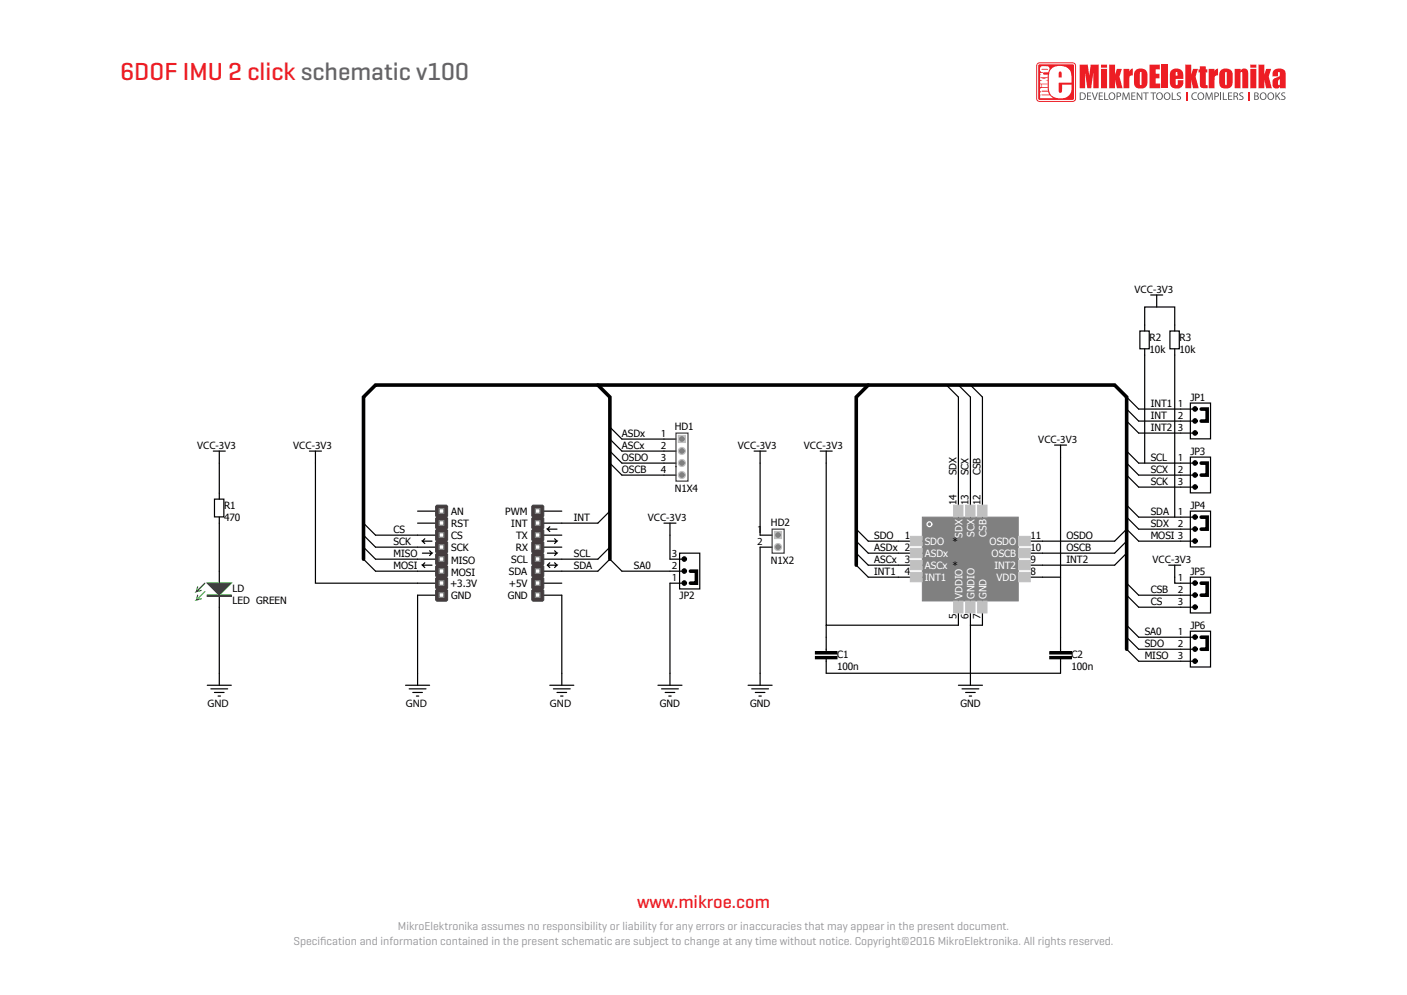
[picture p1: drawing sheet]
<svg xmlns="http://www.w3.org/2000/svg" width="297mm" height="210mm" viewBox="0 0 297 210" stroke-linecap="round" stroke-linejoin="round" font-family="sans-serif">
<!-- layer: Layer 1 -->
<g fill="#ed1d24">
<path d="M218.9 13.4l.5-.2h7a.69 .69 0 0 1 .7 .7v6.9a.69 .69 0 0 1-.7 .7h-7a.69 .69 0 0 1-.7-.7v-6.9z"/>
<path d="M227.9 13.6h1.7l.3 2.4 .3-2.4h1.7v5h-1.1v-3.3l-.5 3.3h-.8l-.4-3.3v3.3h-1.2z"/>
<path d="M234.1 13.6h1.3v2.1l.4-1.2h1l-.5 1.7 .7 2.4h-1.2l-.4-1.8v1.8h-1.3z"/>
<path d="M237.1 14.5h1.3l-.1 .6 .4-.5 .4-.1v1.4l-.5 .1-.2 .3v2.3h-1.3z"/>
<path d="M242.7 13.6h2.1v1h-.8v1h.8v.9h-.8v1.1h.9v1h-2.2z"/>
<path d="M245.2 13.6h1.3v5h-1.3z"/>
<path d="M250.2 13.6h1.2v2.1l.4-1.2h1.1l-.5 1.7 .6 2.4h-1.2l-.4-1.8v1.8h-1.2z"/>
<path d="M253.3 14h1.2v.6h.4v.7h-.4v2.2l.1 .4 .3 .1v.6h-.5a.92 .92 0 0 1-1-.2 .92 .92 0 0 1-.1-1v-2.1h-.3v-.7h.3z"/>
<path d="M255.1 14.5h1.3l-.1 .6 .4-.5 .4-.1v1.4l-.5 .1-.2 .3v2.3h-1.3z"/>
<path d="M260.6 14.5h1.3v.4a.91 .91 0 0 1 1.2-.3 .91 .91 0 0 1 .4 1.2v2.8h-1.3v-3.2l-.1-.2-.2 .2v3.2h-1.3z"/>
<path d="M265.6 13.6h1.3v2.1l.4-1.2h1l-.5 1.7 .7 2.4h-1.2l-.4-1.8v1.8h-1.3z"/>
<path d="M232.4 13.6h1.3v.7h-1.3zM232.4 14.5h1.3v4.1h-1.3z"/>
<path d="M239.7 14.8a1.46 1.46 0 0 1 1.7-.3 1.46 1.46 0 0 1 .8 1.5v1a1.46 1.46 0 0 1-1.1 1.7 1.46 1.46 0 0 1-1.7-1v-2zM240.7 15.2l-.1 2.3 .2 .5 .2-.2v-2.1l-.1-.4z"/>
<path d="M247.4 14.8a1.5 1.5 0 0 1 1.6-.2 1.5 1.5 0 0 1 .8 1.5v.6h-1.6v1.2h.4v-1h1.2a1.45 1.45 0 0 1-1.3 1.8 1.45 1.45 0 0 1-1.6-1.6l.1-1.8zM248.3 15.2l-.1 .8h.3v-.7z"/>
<path d="M257.7 14.8a1.46 1.46 0 0 1 1.7-.3 1.46 1.46 0 0 1 .8 1.5v1a1.46 1.46 0 0 1-1.1 1.7 1.46 1.46 0 0 1-1.7-1v-2zM258.7 15.2l-.1 2.3 .2 .5 .2-.2v-2.1l-.1-.4z"/>
<path d="M263.9 13.6h1.3v.7h-1.3zM263.9 14.5h1.3v4.1h-1.3z"/>
<path d="M269 14.8a1.44 1.44 0 0 1 1.5-.3 1.44 1.44 0 0 1 .9 1.2v2.9h-1.2v-.3a.91 .91 0 0 1-1.2 .3 .91 .91 0 0 1-.4-1.2v-.3a2.24 2.24 0 0 1 1.5-1.1l.1-.6-.2-.2-.2 .1v.8h-1.2v-.8zM270 16.8a.86 .86 0 0 0 0 1.2l.2-.2v-1.1z"/>
</g>
<g fill="#fff">
<path d="M219.2 13.4l-.3 .5 .1 7.2 .4 .2 7.3-.1 .2-.4v-7.2l-.5-.2zM219.3 13.6h7.1l.3 .1v7.1l-.1 .2-7.2 .1-.2-.2v-7z"/>
<path d="M219.6 17.8v.6h.2v-.6zM219.5 15.4l.3 .4h-.2v.5h1.6v-.6h-.9l-.1-.3zM220 17.8v.6h1.2v-.6zM219.6 16.4v.5l.5 .2h-.5v.6h1.6v-.6h-.6l.6-.2v-.5l-.9 .2zM219.7 18.6l-.2 .4 .2 .4-.2 .3 .2 .4h-.1v.6h2.8l-.8-.6h-1.7v-.2h1.6l-.2-.6-1.4-.1 1.3-.1v-.5zM219.7 14.1a.74 .74 0 0 0-.1 .9 .74 .74 0 0 0 .9 .3l.8-.1a.74 .74 0 0 0-.2-1.2zM219.9 14.6h1.3l-1.1 .1z"/>
<path d="M222 14.5a2.77 2.77 0 0 1 4 .6l.2 1v1.4h-2.7v1.6l.1 .5a.53 .53 0 0 0 .6-.3 .53 .53 0 0 0 0-.5v-.9h2a2.31 2.31 0 0 1-3 2.8 2.06 2.06 0 0 1-1.8-2.5l.1-2.7zM223.5 15.2v1.2h.6l-.1-1.2-.2-.1z"/>
</g>
<g fill="#ed1d24">
<path d="M250.3 19.5h.4v1.7h-.4z"/>
<path d="M263.4 19.5h.4v1.7h-.4z"/>
</g>
<g fill="#58595b">
<path d="M229.5 19.5h.8v.2h-.6v.5h.6v.1h-.6v.6h.7v.2h-.9z"/>
<path d="M230.5 19.5h.2l.4 1.4 .4-1.4h.3l-.6 1.6h-.2z"/>
<path d="M231.9 19.5h.9v.2h-.7v.5h.6v.1h-.6v.6h.7v.2h-.9z"/>
<path d="M233.1 19.5h.2v1.4h.7v.2h-.9z"/>
<path d="M237 19.5h.3l.4 1.3 .4-1.3h.3l.1 1.6h-.2l-.1-1.4-.5 1.4h-.1l-.4-1.4-.1 1.4h-.2z"/>
<path d="M238.8 19.5h.9v.2h-.7v.5h.6v.1h-.6v.6h.7v.2h-.9z"/>
<path d="M240 19.5h.2l.8 1.3-.1-1.3h.2v1.6h-.2l-.8-1.3v1.3h-.1z"/>
<path d="M241.3 19.5h1.2v.2h-.5v1.4h-.2v-1.4h-.5z"/>
<path d="M242.9 19.5h1.1v.2h-.5v1.4h-.2v-1.4h-.4z"/>
<path d="M247.3 19.5h.2v1.4h.7v.2h-.9z"/>
<path d="M248.5 19.7l.4-.2 .3 .1v.1l-.6 .1v.2l.3 .2a.46 .46 0 0 1 .4 .4 .46 .46 0 0 1-.2 .4h-.7v-.2l.4 .1 .3-.1v-.3l-.3-.1a.45 .45 0 0 1-.3-.7z"/>
<path d="M251.7 19.7l.6-.2 .4 .1-.1 .1a.64 .64 0 0 0-.9 .6 .64 .64 0 0 0 .9 .6l.1 .1a.82 .82 0 0 1-1.1-.2 .82 .82 0 0 1 .1-1.1z"/>
<path d="M254.5 19.5h.3l.4 1.3 .5-1.3h.2l.1 1.6h-.2v-1.4l-.5 1.4h-.2l-.4-1.4-.1 1.4h-.2z"/>
<path d="M257.6 19.5h.2v1.6h-.2z"/>
<path d="M258.1 19.5h.2v1.4h.7v.2h-.9z"/>
<path d="M259.2 19.5h.9v.2h-.7v.5h.6v.1h-.6v.6h.7v.2h-.9z"/>
<path d="M261.6 19.7l.5-.2 .3 .1v.1l-.6 .1v.2l.3 .2a.46 .46 0 0 1 .4 .4 .46 .46 0 0 1-.2 .4h-.7v-.2l.4 .1 .3-.1v-.3l-.3-.1a.45 .45 0 0 1-.4-.7z"/>
<path d="M269.2 19.5h.2v.8l.6-.8h.3l-.6 .7 .6 .9h-.2l-.5-.8-.2 .2v.6h-.2z"/>
<path d="M270.5 19.7l.4-.2 .4 .1-.1 .1-.5 .1v.2l.3 .2a.46 .46 0 0 1 .3 .4 .46 .46 0 0 1-.2 .4h-.7l.1-.2 .3 .1 .3-.1v-.3l-.2-.1a.45 .45 0 0 1-.4-.7z"/>
<path d="M227.9 19.5a.88 .88 0 0 1 1.3 .8 .88 .88 0 0 1-1.3 .8zM228.1 19.7v1.2a.66 .66 0 0 0 .9-.6 .66 .66 0 0 0-.9-.6z"/>
<path d="M234 20.3a.76 .76 0 0 1 1.5 0 .76 .76 0 0 1-1.5 0zM234.3 19.9a.58 .58 0 0 0 0 .8 .58 .58 0 0 0 .8 .1 .58 .58 0 0 0 .1-.9 .58 .58 0 0 0-.9 0z"/>
<path d="M235.7 19.5a.58 .58 0 0 1 .7 .1 .58 .58 0 0 1 .1 .7l-.6 .2v.6h-.2zM235.9 19.7v.6h.4a.32 .32 0 0 0 .2-.3 .32 .32 0 0 0-.2-.3z"/>
<path d="M244 20.3a.76 .76 0 0 1 1.5 0 .76 .76 0 0 1-1.5 0zM244.4 19.9a.58 .58 0 0 0-.1 .8 .58 .58 0 0 0 .8 .1 .58 .58 0 0 0 .1-.9 .58 .58 0 0 0-.8 0z"/>
<path d="M245.6 20.3a.76 .76 0 0 1 1.5 0 .76 .76 0 0 1-1.5 0zM246 19.9a.58 .58 0 0 0-.1 .8 .58 .58 0 0 0 .8 .1 .58 .58 0 0 0 .1-.9 .58 .58 0 0 0-.8 0z"/>
<path d="M252.7 20.3a.8 .8 0 0 1 1.6 0 .8 .8 0 0 1-1.6 0zM253.1 19.9a.58 .58 0 0 0-.1 .8 .58 .58 0 0 0 .9 .1 .58 .58 0 0 0 0-.9 .58 .58 0 0 0-.8 0z"/>
<path d="M256.3 19.5a.58 .58 0 0 1 .8 .1 .58 .58 0 0 1 .1 .7l-.7 .2v.6h-.2zM256.5 19.7v.6h.4a.32 .32 0 0 0 .2-.3 .32 .32 0 0 0-.2-.3z"/>
<path d="M260.4 19.5a.55 .55 0 0 1 .7 0 .55 .55 0 0 1 .1 .7l-.2 .1 .4 .8h-.2l-.2-.6-.2-.1h-.2v.7h-.2zM260.6 19.7v.6l.5-.2v-.3z"/>
<path d="M264.8 19.5a.52 .52 0 0 1 .6 0 .52 .52 0 0 1 .2 .7h-.2a.47 .47 0 0 1 .3 .7 .47 .47 0 0 1-.6 .2h-.3zM265 19.7v.5l.4-.1v-.3zM265 20.3v.6l.5-.1v-.3z"/>
<path d="M265.9 20.3a.76 .76 0 0 1 1.5 0 .76 .76 0 0 1-1.5 0zM266.3 19.9a.58 .58 0 0 0-.1 .8 .58 .58 0 0 0 .8 .1 .58 .58 0 0 0 .1-.9 .58 .58 0 0 0-.8 0z"/>
<path d="M267.5 20.3a.76 .76 0 0 1 1.5 0 .76 .76 0 0 1-1.5 0zM267.9 19.9a.58 .58 0 0 0-.1 .8 .58 .58 0 0 0 .8 .1 .58 .58 0 0 0 .1-.9 .58 .58 0 0 0-.8 0z"/>
</g>
<g fill="none" stroke="#000" stroke-width=".25">
<path d="M88.1 107.9h3.9M88.1 110.4h3.9M88.1 112.9h3.9M88.1 115.5h3.9M88.1 118h3.9M114.8 107.9h3.8M114.8 110.4h3.8M114.8 112.9h3.8M114.8 115.5h3.8M114.8 118h3.8M88.1 120.5h3.9M88.1 123.1h3.9"/>
<path d="M88.1 125.6h3.9M114.8 120.5h3.8M114.8 123.1h3.8M114.8 125.6h3.8"/>
</g>
<path d="M92.2 106.6h2l.3 .3v2l-.3 .2h-2l-.2-.2v-2z" fill-rule="evenodd" fill="#443c3e"/>
<path d="M92 106.9l.2-.3h2l.3 .3v2l-.3 .2h-2l-.2-.2z" fill="none" stroke="#443c3e" stroke-width=".21"/>
<path d="M92.2 109.1h2l.3 .3v2l-.3 .3h-2l-.2-.3v-2z" fill-rule="evenodd" fill="#443c3e"/>
<path d="M92.2 109.1h2l.3 .3v2l-.3 .3h-2l-.2-.3v-2z" fill="none" stroke="#443c3e" stroke-width=".21"/>
<g fill="#fff" stroke="#808080" stroke-width=".25">
<path d="M92.7 107.4h1v.9h-1z"/>
<path d="M92.7 109.9h1v1h-1z"/>
</g>
<path d="M92.2 111.7h2l.3 .2v2.1l-.3 .2h-2l-.2-.2v-2.1z" fill-rule="evenodd" fill="#443c3e"/>
<path d="M92 111.9l.2-.2h2l.3 .2v2.1l-.3 .2h-2l-.2-.2z" fill="none" stroke="#443c3e" stroke-width=".21"/>
<path d="M92.2 114.2h2l.3 .3v2l-.3 .2h-2l-.2-.2v-2z" fill-rule="evenodd" fill="#443c3e"/>
<path d="M92.2 114.2h2l.3 .3v2l-.3 .2h-2l-.2-.2v-2z" fill="none" stroke="#443c3e" stroke-width=".21"/>
<g fill="#fff" stroke="#808080" stroke-width=".25">
<path d="M92.7 112.4h1v1h-1z"/>
<path d="M92.7 115h1v.9h-1z"/>
</g>
<path d="M92.2 116.7h2l.3 .3v2l-.3 .3h-2l-.2-.3v-2z" fill-rule="evenodd" fill="#443c3e"/>
<path d="M92 117l.2-.3h2l.3 .3v2l-.3 .3h-2l-.2-.3z" fill="none" stroke="#443c3e" stroke-width=".21"/>
<path d="M92.2 119.3h2l.3 .2v2.1l-.3 .2h-2l-.2-.2v-2.1z" fill-rule="evenodd" fill="#443c3e"/>
<path d="M92 119.5l.2-.2h2l.3 .2v2.1l-.3 .2h-2l-.2-.2z" fill="none" stroke="#443c3e" stroke-width=".21"/>
<g fill="#fff" stroke="#808080" stroke-width=".25">
<path d="M92.7 117.5h1v1h-1z"/>
<path d="M92.7 120h1v1h-1z"/>
</g>
<path d="M92.2 121.8h2l.3 .3v2l-.3 .3h-2l-.2-.3v-2z" fill-rule="evenodd" fill="#443c3e"/>
<path d="M92.2 121.8h2l.3 .3v2l-.3 .3h-2l-.2-.3v-2z" fill="none" stroke="#443c3e" stroke-width=".21"/>
<path d="M92.2 124.4h2l.3 .2v2l-.3 .3h-2l-.2-.3v-2z" fill-rule="evenodd" fill="#443c3e"/>
<path d="M92 124.6l.2-.2h2l.3 .2v2l-.3 .3h-2l-.2-.3z" fill="none" stroke="#443c3e" stroke-width=".21"/>
<g fill="#fff" stroke="#808080" stroke-width=".25">
<path d="M92.7 122.6h1v.9h-1z"/>
<path d="M92.7 125.1h1v1h-1z"/>
</g>
<path d="M112.5 106.6h2l.3 .3v2l-.3 .2h-2l-.3-.2v-2z" fill-rule="evenodd" fill="#443c3e"/>
<path d="M112.2 106.9l.3-.3h2l.3 .3v2l-.3 .2h-2l-.3-.2z" fill="none" stroke="#443c3e" stroke-width=".21"/>
<path d="M112.5 109.1h2l.3 .3v2l-.3 .3h-2l-.3-.3v-2z" fill-rule="evenodd" fill="#443c3e"/>
<path d="M112.5 109.1h2l.3 .3v2l-.3 .3h-2l-.3-.3v-2z" fill="none" stroke="#443c3e" stroke-width=".21"/>
<g fill="#fff" stroke="#808080" stroke-width=".25">
<path d="M113 107.4h1v.9h-1z"/>
<path d="M113 109.9h1v1h-1z"/>
</g>
<path d="M112.5 111.7h2l.3 .2v2.1l-.3 .2h-2l-.3-.2v-2.1z" fill-rule="evenodd" fill="#443c3e"/>
<path d="M112.2 111.9l.3-.2h2l.3 .2v2.1l-.3 .2h-2l-.3-.2z" fill="none" stroke="#443c3e" stroke-width=".21"/>
<path d="M112.5 114.2h2l.3 .3v2l-.3 .2h-2l-.3-.2v-2z" fill-rule="evenodd" fill="#443c3e"/>
<path d="M112.5 114.2h2l.3 .3v2l-.3 .2h-2l-.3-.2v-2z" fill="none" stroke="#443c3e" stroke-width=".21"/>
<g fill="#fff" stroke="#808080" stroke-width=".25">
<path d="M113 112.4h1v1h-1z"/>
<path d="M113 115h1v.9h-1z"/>
</g>
<path d="M112.5 116.7h2l.3 .3v2l-.3 .3h-2l-.3-.3v-2z" fill-rule="evenodd" fill="#443c3e"/>
<path d="M112.2 117l.3-.3h2l.3 .3v2l-.3 .3h-2l-.3-.3z" fill="none" stroke="#443c3e" stroke-width=".21"/>
<path d="M112.5 119.3h2l.3 .2v2.1l-.3 .2h-2l-.3-.2v-2.1z" fill-rule="evenodd" fill="#443c3e"/>
<path d="M112.2 119.5l.3-.2h2l.3 .2v2.1l-.3 .2h-2l-.3-.2z" fill="none" stroke="#443c3e" stroke-width=".21"/>
<g fill="#fff" stroke="#808080" stroke-width=".25">
<path d="M113 117.5h1v1h-1z"/>
<path d="M113 120h1v1h-1z"/>
</g>
<path d="M112.5 121.8h2l.3 .3v2l-.3 .3h-2l-.3-.3v-2z" fill-rule="evenodd" fill="#443c3e"/>
<path d="M112.5 121.8h2l.3 .3v2l-.3 .3h-2l-.3-.3v-2z" fill="none" stroke="#443c3e" stroke-width=".21"/>
<path d="M112.5 124.4h2l.3 .2v2l-.3 .3h-2l-.3-.3v-2z" fill-rule="evenodd" fill="#443c3e"/>
<path d="M112.2 124.6l.3-.2h2l.3 .2v2l-.3 .3h-2l-.3-.3z" fill="none" stroke="#443c3e" stroke-width=".21"/>
<g fill="#fff" stroke="#808080" stroke-width=".25">
<path d="M113 122.6h1v.9h-1z"/>
<path d="M113 125.1h1v1h-1z"/>
</g>
<g fill="none" stroke="#000" stroke-width=".25">
<path d="M240.6 69.9h2v3.7h-2zM241.6 69.9v-5.1h6.4v5.1M241.6 73.7v24M247 69.9h1.9v3.7h-1.9zM248 73.7v35.4M65.3 95.2h2.6M66.6 95.2v27.9h21.5M128.7 92.7l2.6 2.5h11.4M128.7 95.2l2.6 2.5h11.4M128.7 97.7l2.6 2.6h11.4M128.7 90.1l2.6 2.6h11.4M199.8 81.3l2.5 2.5v25.3"/>
<path d="M202.3 81.3l2.5 2.5v25.3M204.8 81.3l2.6 2.5v25.3M237.8 95.2l2.6 2.5h11.4M237.8 83.8l2.6 2.5h11.4M237.8 86.3l2.6 2.6h11.4M237.8 88.9l2.6 2.5h11.4M237.8 97.7l2.6 2.6h11.4M251.3 85.1h4.2v7.5h-4.2zM251.3 96.5h4.2v7.5h-4.2zM45.3 105.3h2v3.8h-2zM46.3 104.1v1.2M46.3 109.1v1.3"/>
<path d="M76.7 110.4l2.6 2.5h8.8M76.7 112.9l2.6 2.6h8.8M76.7 115.5l2.6 2.5h8.8M76.7 118l2.6 2.5h8.8M89.2 116.7h2l-.5 .6M89.7 118.8l-.5 .5M89.7 113.7l-.5 .5M90.7 116.2l.5 .5M91.2 119.3h-2l.5 .5M91.2 114.2h-2l.5 .5M115.5 114.2h2.1l-.5 .5M115.5 116.7h2.1l-.5 .6"/>
<path d="M115.5 119.3h2.1l-.5 .5M115.5 119.3l.6 .5M116.1 111.2l-.6 .5M116.1 118.8l-.6 .5M117.1 113.7l.5 .5M117.1 116.2l.5 .5M117.1 118.8l.5 .5M117.6 111.7h-2.1l.6 .5M128.7 107.9l-2.5 2.5h-7.6M128.7 115.5l-2.5 2.5h-7.6M141.4 112.9v5.1h2.6M143.5 116.7h4.2v7.6h-4.2z"/>
<path d="M180.7 114.2l2.6 2.5h11.4M180.7 116.7l2.6 2.6h11.4M180.7 111.7l2.6 2.5h11.4M180.7 119.3l2.6 2.5h11.4M215 114.2h20.3l2.5-2.5 2.6 2.5h11.4M237.8 106.6l2.6 2.5h11.4M237.8 114.2l-2.5 2.5h-20.3M237.8 116.7l-2.5 2.6h-20.3M237.8 100.3l2.6 2.5h11.4M237.8 109.1l2.6 2.6h11.4M251.3 107.9h4.2v7.5h-4.2zM46.3 120.5v2.6"/>
<path d="M46.3 125.6v2.6M88.1 125.6v19M118.6 125.6v19M118.6 120.5h7.6l2.5-2.5 2.6 2.5h12.7M144 123.1h-2.6v21.5M174.4 139.1v3h49.5v-3M174.4 132v5.5M202.3 126.9v5.1M204.8 126.9v17.7M207.4 126.9v5.1M215 121.8h8.9M223.9 134.5v3"/>
<path d="M237.8 123.1l2.6 2.5h11.4M237.8 125.6l2.6 2.6h11.4M237.8 132l2.6 2.5h11.4M237.8 134.5l2.6 2.5h11.4M237.8 137l2.6 2.6h11.4M248 121.8v1.3h3.8M251.3 121.8h4.2v7.6h-4.2zM251.3 133.2h4.2v7.6h-4.2zM43.8 144.6h5M44.5 145.4h3.6M45.3 146.1h2M46 146.9h.5"/>
<path d="M46.3 142.1v2.5M85.6 144.6h5.1M86.4 145.4h3.5M87.1 146.1h2.1M87.9 146.9h.5M116.1 144.6h5M116.8 145.4h3.6M117.6 146.1h2M118.3 146.9h.5M138.9 144.6h5.1M139.6 145.4h3.6M140.4 146.1h2"/>
<path d="M141.2 146.9h.5M202.3 144.6h5.1M203.1 145.4h3.5M203.8 146.1h2.1M204.6 146.9h.5"/>
</g>
<g fill="#808080" stroke="#808080" stroke-width=".21">
<path d="M194.7 109.1h20.2v17.7h-20.2z"/>
<circle cx="143.9" cy="95.2" r=".48"/>
<circle cx="143.9" cy="97.7" r=".48"/>
<circle cx="143.9" cy="92.6" r=".48"/>
<circle cx="143.9" cy="100.2" r=".48"/>
</g>
<circle cx="196.2" cy="110.6" r=".51" fill="none" stroke="#fff" stroke-width=".25"/>
<g fill="#c0c0c0" stroke="#c0c0c0" stroke-width=".21">
<path d="M192.2 113.2h2.4v2h-2.4z"/>
<path d="M192.2 115.7h2.4v2h-2.4z"/>
<path d="M192.2 118.3h2.4v1.9h-2.4z"/>
<path d="M192.2 120.8h2.4v2h-2.4z"/>
<path d="M201.3 126.9h2v2.5h-2z"/>
<path d="M203.8 126.9h2v2.5h-2z"/>
<path d="M206.4 126.9h1.9v2.5h-1.9z"/>
<path d="M215 120.8h2.5v2h-2.5z"/>
<path d="M215 118.3h2.5v1.9h-2.5z"/>
<path d="M215 115.7h2.5v2h-2.5z"/>
<path d="M215 113.2h2.5v2h-2.5z"/>
<path d="M201.3 106.6h2v2.5h-2z"/>
<path d="M203.8 106.6h2v2.5h-2z"/>
<path d="M206.4 106.6h1.9v2.5h-1.9z"/>
</g>
<g fill="#000">
<path d="M172.1 138.5h4.6v.6h-4.6z" fill-rule="evenodd"/>
<path d="M172.1 137.5h4.6v.5h-4.6z" fill-rule="evenodd"/>
<path d="M221.6 138.5h4.6v.6h-4.6z" fill-rule="evenodd"/>
<path d="M221.6 137.5h4.6v.5h-4.6z" fill-rule="evenodd"/>
</g>
<path d="M172.1 138.5h4.6v.6h-4.6zM172.1 137.5h4.6v.5h-4.6zM221.6 138.5h4.6v.6h-4.6zM221.6 137.5h4.6v.5h-4.6z" fill="none" stroke="#000" stroke-width=".21"/>
<path d="M126.2 81.3l2.5 2.5v34.2M183.3 81.3l-2.6 2.5v35.5M253.6 86.3h1.2v2.6h-1.2M253.6 97.7h1.2v2.6h-1.2M76.7 118v-34.2l2.6-2.5h156l2.5 2.5v53.2M253.6 109.1h1.2v2.6h-1.2M145.7 120.5h1.3v2.6h-1.3M253.6 123.1h1.2v2.5h-1.2M253.6 134.5h1.2v2.5h-1.2" fill="none" stroke="#000" stroke-width=".76"/>
<g fill="#000" stroke="#000" stroke-width=".21">
<path d="M251.9 86a.48 .48 0 0 0 .2 .8 .48 .48 0 0 0 .6-.5h-.4h.4a.48 .48 0 0 0-.3-.4 .48 .48 0 0 0-.5 .1zM252.3 86.3h.4z" fill-rule="evenodd"/>
<path d="M251.9 88.6a.48 .48 0 0 0 .2 .7 .48 .48 0 0 0 .6-.4l-.4-.1 .4 .1a.48 .48 0 0 0-.3-.5 .48 .48 0 0 0-.5 .2zM252.3 88.8l.4 .1z" fill-rule="evenodd"/>
<path d="M251.9 91.1a.48 .48 0 0 0 .2 .7 .48 .48 0 0 0 .6-.4h-.4h.4a.48 .48 0 0 0-.3-.5 .48 .48 0 0 0-.5 .2zM252.3 91.4h.4z" fill-rule="evenodd"/>
<path d="M251.9 97.5a.48 .48 0 0 0 .2 .7 .48 .48 0 0 0 .6-.5h-.4h.4a.48 .48 0 0 0-.3-.4 .48 .48 0 0 0-.5 .2zM252.3 97.7h.4z" fill-rule="evenodd"/>
<path d="M144 117.7a.48 .48 0 0 0 .3 .7 .48 .48 0 0 0 .6-.4h-.5h.5a.48 .48 0 0 0-.3-.5 .48 .48 0 0 0-.6 .2zM144.4 118h.5z" fill-rule="evenodd"/>
<path d="M251.9 100a.48 .48 0 0 0 .2 .7 .48 .48 0 0 0 .6-.4l-.4-.1 .4 .1a.48 .48 0 0 0-.3-.5 .48 .48 0 0 0-.5 .2zM252.3 100.2l.4 .1z" fill-rule="evenodd"/>
<path d="M251.9 102.5a.48 .48 0 0 0 .2 .7 .48 .48 0 0 0 .6-.4h-.4h.4a.48 .48 0 0 0-.3-.5 .48 .48 0 0 0-.5 .2zM252.3 102.8h.4z" fill-rule="evenodd"/>
<path d="M251.9 108.9a.48 .48 0 0 0 .2 .7 .48 .48 0 0 0 .6-.5h-.4h.4a.48 .48 0 0 0-.3-.4 .48 .48 0 0 0-.5 .2zM252.3 109.1h.4z" fill-rule="evenodd"/>
<path d="M251.9 111.4a.48 .48 0 0 0 .2 .7 .48 .48 0 0 0 .6-.4h-.4h.4a.48 .48 0 0 0-.3-.5 .48 .48 0 0 0-.5 .2zM252.3 111.7h.4z" fill-rule="evenodd"/>
<path d="M251.9 113.9a.48 .48 0 0 0 .2 .7 .48 .48 0 0 0 .6-.4h-.4h.4a.48 .48 0 0 0-.3-.5 .48 .48 0 0 0-.5 .2zM252.3 114.2h.4z" fill-rule="evenodd"/>
<path d="M144 122.8a.48 .48 0 0 0 .3 .7 .48 .48 0 0 0 .6-.4h-.5h.5a.48 .48 0 0 0-.3-.5 .48 .48 0 0 0-.6 .2zM144.4 123.1h.5z" fill-rule="evenodd"/>
<path d="M144 120.3a.48 .48 0 0 0 .3 .7 .48 .48 0 0 0 .6-.5h-.5h.5a.48 .48 0 0 0-.3-.4 .48 .48 0 0 0-.6 .2zM144.4 120.5h.5z" fill-rule="evenodd"/>
<path d="M251.9 122.8a.48 .48 0 0 0 .2 .7 .48 .48 0 0 0 .6-.4h-.4h.4a.48 .48 0 0 0-.3-.5 .48 .48 0 0 0-.5 .2zM252.3 123.1h.4z" fill-rule="evenodd"/>
<path d="M251.9 125.3a.48 .48 0 0 0 .2 .8 .48 .48 0 0 0 .6-.5h-.4h.4a.48 .48 0 0 0-.3-.5 .48 .48 0 0 0-.5 .2zM252.3 125.6h.4z" fill-rule="evenodd"/>
<path d="M251.9 127.9a.48 .48 0 0 0 .2 .7 .48 .48 0 0 0 .6-.4l-.4-.1 .4 .1a.48 .48 0 0 0-.3-.5 .48 .48 0 0 0-.5 .2zM252.3 128.1l.4 .1z" fill-rule="evenodd"/>
<path d="M251.9 134.2a.48 .48 0 0 0 .2 .7 .48 .48 0 0 0 .6-.4h-.4h.4a.48 .48 0 0 0-.3-.5 .48 .48 0 0 0-.5 .2zM252.3 134.5h.4z" fill-rule="evenodd"/>
<path d="M251.9 136.7a.48 .48 0 0 0 .2 .8 .48 .48 0 0 0 .6-.5h-.4h.4a.48 .48 0 0 0-.3-.5 .48 .48 0 0 0-.5 .2zM252.3 137h.4z" fill-rule="evenodd"/>
<path d="M251.9 139.3a.48 .48 0 0 0 .2 .7 .48 .48 0 0 0 .6-.4l-.4-.1 .4 .1a.48 .48 0 0 0-.3-.5 .48 .48 0 0 0-.5 .2zM252.3 139.5l.4 .1z" fill-rule="evenodd"/>
</g>
<g fill="#c0c0c0" stroke="#c0c0c0" stroke-width=".25">
<path d="M143.2 91.9h1.5v1.5h-1.5z"/>
<circle cx="143.9" cy="95.2" r=".74"/>
<circle cx="143.9" cy="97.7" r=".74"/>
<circle cx="143.9" cy="100.2" r=".74"/>
</g>
<path d="M142.7 91.4h2.5v10.1h-2.5z" fill="none" stroke="#443c3e" stroke-width=".25"/>
<path d="M43.8 125.7h5M43.8 125.6h5v.3h-5z" fill="none" stroke="#00bf00" stroke-width=".25"/>
<path d="M43.8 123.1h5l-2.5 2.5z" fill="#00bf00"/>
<path d="M41.7 125.6l-.2 1M41.7 123.8l-.2 1.1M43.2 124.9l-1.7 1.7 1-.2M43.2 123.1l-1.7 1.8 1-.3M43.8 123.1h5l-2.5 2.5z" fill="none" stroke="#00bf00" stroke-width=".25"/>
<g fill="none" stroke="#000" stroke-width=".25">
<path d="M242.9 62.3h2.5M244.2 62.3v2.5M45 95.2h2.6M46.3 95.2v8.9M159.2 95.2h2.5M160.4 95.2v17.7h2.6M173.1 95.2h2.6M174.4 95.2v36.8h27.9M222.6 93.9h2.5M223.9 93.9v40.6M46.3 110.4v10.1M140.2 110.4h2.5"/>
<path d="M141.4 110.4v2.5M163 115.5h-2.6v29.1M246.7 119.3h2.5M248 119.3v2.5M46.3 128.2v13.9M204.8 132h2.6M157.9 144.6h5.1M158.7 145.4h3.5M159.4 146.1h2.1M160.2 146.9h.5"/>
</g>
<g fill="#c0c0c0" stroke="#c0c0c0" stroke-width=".25">
<path d="M163.5 112.2h1.5v1.5h-1.5z"/>
<circle cx="164.2" cy="115.5" r=".74"/>
</g>
<g fill="#808080" stroke="#808080" stroke-width=".21">
<circle cx="164.2" cy="115.5" r=".48"/>
<circle cx="164.2" cy="112.9" r=".48"/>
</g>
<path d="M163 111.7h2.5v5h-2.5z" fill="none" stroke="#443c3e" stroke-width=".25"/>
<text font-size="5.3" fill="#ed1d24" x="25.4" y="16.9">6DOF IMU 2 click schematic v100</text>
<text font-size="3.9" fill="#ed1d24" x="134.5" y="191.6">www.mikroe.com</text>
<g font-size="2.5" fill="#939399">
<text x="84" y="196.2">MikroElektronika assumes no responsibility or liability for any errors or inaccuracies that may appear in the present document.</text>
<text x="62" y="199.4">Specif</text>
<text x="67.6" y="199.4">ication and information contained in the present schematic are subject to change at any time without notice. Copyright©2016 MikroElektronika. All rights reserved.</text>
</g>
<g font-size="2.3">
<text x="239.5" y="61.8">VCC-3V3</text>
<text x="248.6" y="85.8">1</text>
<text x="248.6" y="88.4">2</text>
<text x="41.6" y="94.7">VCC-3V3</text>
<text x="61.9" y="94.7">VCC-3V3</text>
<text x="139.5" y="92.2">1</text>
<text x="139.5" y="94.7">2</text>
<text x="155.8" y="94.7">VCC-3V3</text>
<text x="169.7" y="94.7">VCC-3V3</text>
<text x="219.2" y="93.4">VCC-3V3</text>
<text x="248.6" y="90.9">3</text>
<text x="139.5" y="97.2">3</text>
<text x="139.5" y="99.8">4</text>
<text x="248.6" y="97.2">1</text>
<text x="248.6" y="99.8">2</text>
<text x="248.6" y="102.3">3</text>
<text x="136.7" y="109.9">VCC-3V3</text>
<text x="159.8" y="112.4">1</text>
<text x="248.6" y="108.6">1</text>
<text x="248.6" y="111.2">2</text>
<text x="141.8" y="117.5">3</text>
<text x="159.8" y="115">2</text>
<text x="243.3" y="118.8">VCC-3V3</text>
<text x="141.8" y="122.6">1</text>
<text x="141.8" y="120">2</text>
<text x="248.6" y="122.6">1</text>
<text x="248.6" y="125.1">2</text>
<text x="248.6" y="127.6">3</text>
<text x="248.6" y="134">1</text>
<text x="248.6" y="136.5">2</text>
<text x="248.6" y="139.1">3</text>
<text x="43.8" y="149.2">GND</text>
<text x="85.7" y="149.2">GND</text>
<text x="116.1" y="149.2">GND</text>
</g>
<g font-size="2.1">
<text x="242.6" y="72">R2</text>
<text x="249" y="72">R3</text>
<text x="242.6" y="74.5">10k</text>
<text x="249" y="74.5">10k</text>
<text x="242.9" y="85.9">INT1</text>
<text x="242.9" y="88.4">INT</text>
<text x="251.3" y="84.6">JP1</text>
<text x="131.3" y="92.2">ASDx</text>
<text x="131.3" y="94.8">ASCx</text>
<text x="142.4" y="90.7">HD1</text>
<text x="242.9" y="91">INT2</text>
<text x="131.3" y="97.3">OSDO</text>
<text x="131.3" y="99.9">OSCB</text>
<text x="201.9" y="100.3" transform="rotate(-90 201.9 100.3)">SDX</text>
<text x="204.4" y="100.3" transform="rotate(-90 204.4 100.3)">SCX</text>
<text x="207" y="100.3" transform="rotate(-90 207 100.3)">CSB</text>
<text x="242.9" y="99.9">SCX</text>
<text x="242.9" y="97.3">SCL</text>
<text x="251.3" y="96.1">JP3</text>
<text x="47.3" y="107.5">R1</text>
<text x="142.4" y="103.9">N1X4</text>
<text x="201.9" y="106.6" transform="rotate(-90 201.9 106.6)">14</text>
<text x="204.4" y="106.6" transform="rotate(-90 204.4 106.6)">13</text>
<text x="207" y="106.6" transform="rotate(-90 207 106.6)">12</text>
<text x="242.9" y="102.4">SCK</text>
<text x="251.3" y="107.5">JP4</text>
<text x="47.3" y="110">470</text>
<text x="83.1" y="112.5">CS</text>
<text x="95.3" y="108.7">AN</text>
<text x="95.3" y="111.3">RST</text>
<text x="95.3" y="113.8">CS</text>
<text x="106.7" y="108.7">PWM</text>
<text x="107.9" y="111.3">INT</text>
<text x="108.9" y="113.8">TX</text>
<text x="121.1" y="110">INT</text>
<text x="162.7" y="111">HD2</text>
<text x="184.6" y="113.8">SDO</text>
<text x="191" y="113.8">1</text>
<text x="217.5" y="113.8">11</text>
<text x="225.1" y="113.8">OSDO</text>
<text x="242.9" y="108.7">SDA</text>
<text x="242.9" y="111.3">SDX</text>
<text x="242.9" y="113.8">MOSI 3</text>
<text x="83.1" y="115.1">SCK</text>
<text x="83.1" y="117.6">MISO</text>
<text x="95.3" y="116.3">SCK</text>
<text x="95.3" y="119.1">MISO</text>
<text x="107.9" y="118.9">SCL</text>
<text x="108.9" y="116.3">RX</text>
<text x="121.1" y="117.6">SCL</text>
<text x="162.7" y="119.1">N1X2</text>
<text x="184.5" y="116.3">ASDx</text>
<text x="184.5" y="118.9">ASCx</text>
<text x="191" y="116.3">2</text>
<text x="191" y="118.9">3</text>
<text x="201" y="115.1">*</text>
<text x="217.5" y="116.3">10</text>
<text x="217.5" y="118.9">9</text>
<text x="225.1" y="118.9">INT2</text>
<text x="225.1" y="116.3">OSCB</text>
<text x="49.1" y="124.9">LD</text>
<text x="83.1" y="120.1">MOSI</text>
<text x="95" y="123.9">+3.3V</text>
<text x="95.3" y="121.6">MOSI</text>
<text x="107.4" y="121.4">SDA</text>
<text x="107.4" y="123.9">+5V</text>
<text x="121.1" y="120.1">SDA</text>
<text x="133.8" y="120.1">SA0</text>
<text x="184.5" y="121.4">INT1</text>
<text x="191" y="121.4">4</text>
<text x="217.5" y="121.4">8</text>
<text x="242.9" y="125.2">CSB</text>
<text x="251.3" y="121.4">JP5</text>
<text x="49.1" y="127.5">LED GREEN</text>
<text x="95.3" y="126.5">GND</text>
<text x="107.2" y="126.5">GND</text>
<text x="143.5" y="126.5">JP2</text>
<text x="201.9" y="130.6" transform="rotate(-90 201.9 130.6)">5</text>
<text x="204.4" y="130.6" transform="rotate(-90 204.4 130.6)">6</text>
<text x="207" y="130.6" transform="rotate(-90 207 130.6)">7</text>
<text x="242.9" y="127.7">CS</text>
<text x="241.6" y="134.1">SA0</text>
<text x="241.6" y="136.6">SDO</text>
<text x="251.3" y="132.8">JP6</text>
<text x="176.7" y="138.9">C1</text>
<text x="176.7" y="141.4">100n</text>
<text x="226.2" y="138.9">C2</text>
<text x="226.2" y="141.4">100n</text>
<text x="241.6" y="139.1">MISO</text>
<text x="139.3" y="149.3">GND</text>
<text x="158.3" y="149.3">GND</text>
<text x="202.7" y="149.3">GND</text>
</g>
<g font-size="2.1" fill="#fff">
<text x="203.2" y="113.5" transform="rotate(-90 203.2 113.5)">SDX</text>
<text x="205.7" y="113.3" transform="rotate(-90 205.7 113.3)">SCX</text>
<text x="208.2" y="113.3" transform="rotate(-90 208.2 113.3)">CSB</text>
<text x="195.2" y="115.1">SDO</text>
<text x="195.2" y="117.6">ASDx</text>
<text x="208.9" y="115.1">OSDO</text>
<text x="209.3" y="117.6">OSCB</text>
<text x="195.2" y="120.1">ASCx *</text>
<text x="195.2" y="122.7">INT1</text>
<text x="209.9" y="120.1">INT2</text>
<text x="210.4" y="122.7">VDD</text>
<text x="203.2" y="126.4" transform="rotate(-90 203.2 126.4)">VDDIO</text>
<text x="205.7" y="126.4" transform="rotate(-90 205.7 126.4)">GNDIO</text>
<text x="208.2" y="126.4" transform="rotate(-90 208.2 126.4)">GND</text>
</g>
</svg>
